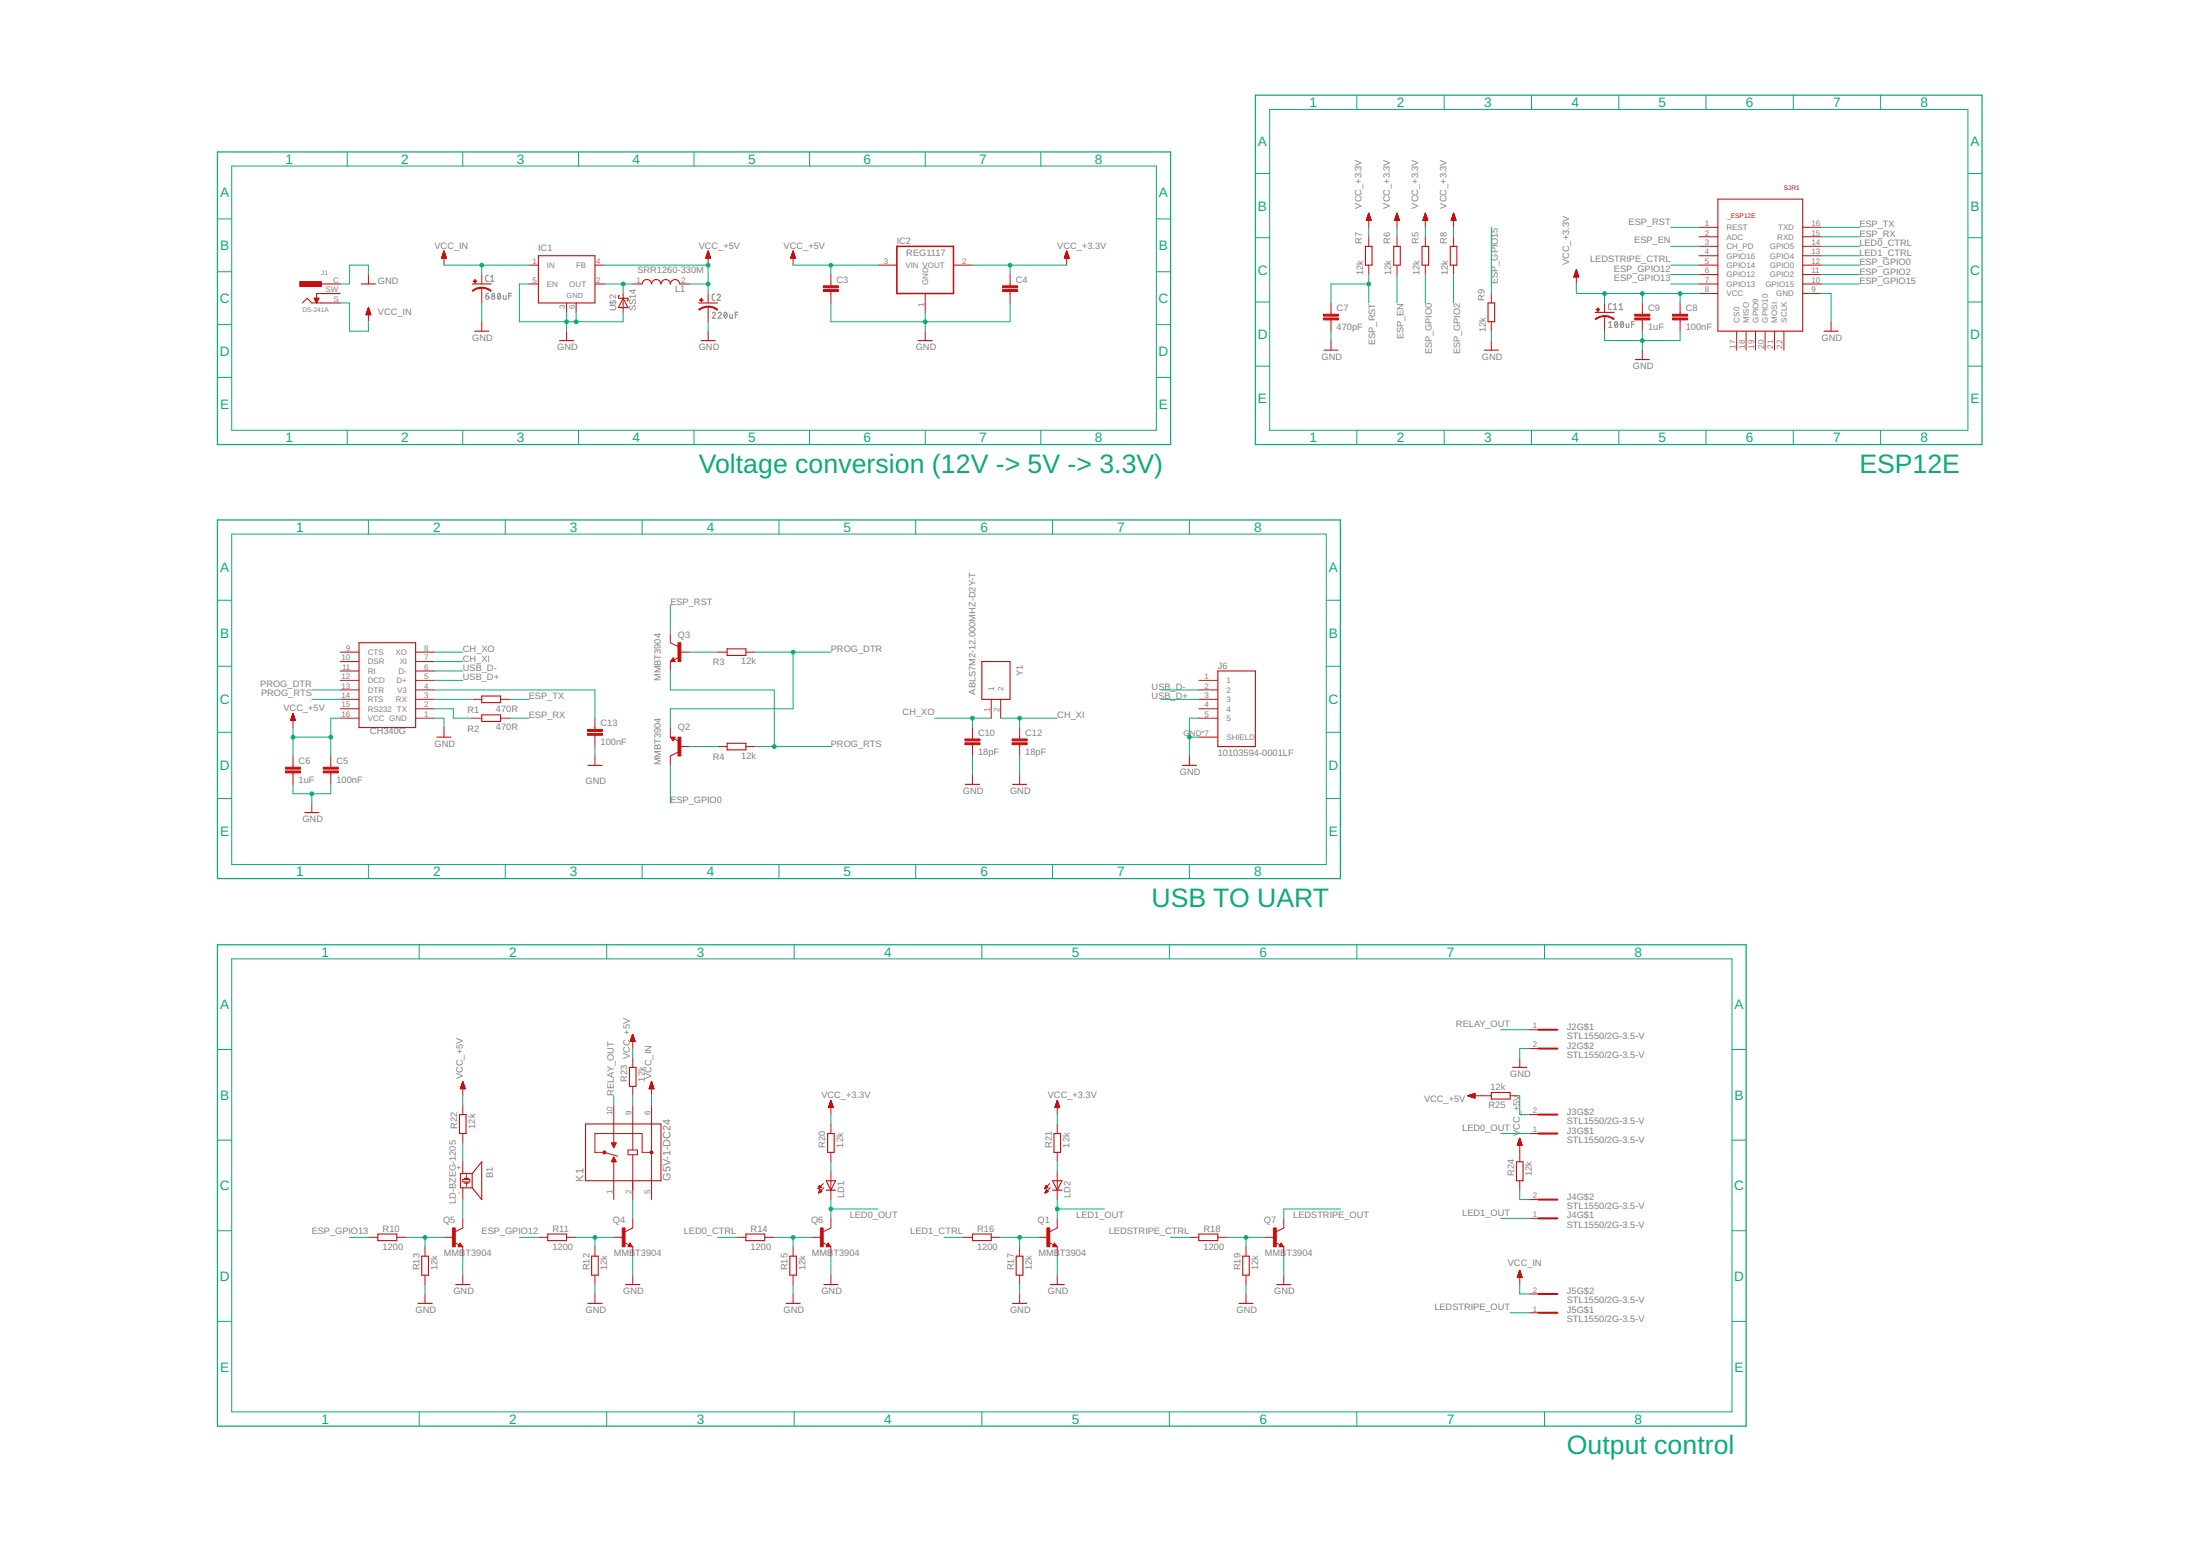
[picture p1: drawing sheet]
<svg xmlns="http://www.w3.org/2000/svg" width="297mm" height="210mm" viewBox="0 0 297 210" stroke-linecap="round" stroke-linejoin="round" font-family="sans-serif">
<g fill="none" stroke="#808080" stroke-width=".14">
<path d="M65.6 39.9h.2a.23 .23 0 0 1 .2 .3 .23 .23 0 0 1-.2 .2 .23 .23 0 0 1-.2-.2zM66 39.6a.36 .36 0 0 0-.4 .3M66 37.2h-.3l-.1 .2v.5l.4 .1M66.2 38h.5M66.2 37.4l.3-.2v.8M67.3 39.6h.1a.48 .48 0 0 1 0 .8l-.2-.2v-.4zM67.6 39.8l-.4 .4M68 39.9v.4l.1 .1h.2v-.5M68.7 39.9h.4M69.1 39.6h-.4v.8M96.5 39.7h-.3v.2v.5l.3 .1M96.8 39.9a.22 .22 0 0 1 .3-.2 .22 .22 0 0 1 .1 .4l-.4 .4h.5"/>
<path d="M96.2 42.3a.22 .22 0 0 1 .3-.2 .22 .22 0 0 1 0 .4l-.3 .4h.4M96.9 42.3a.22 .22 0 0 1 .4-.2 .22 .22 0 0 1 0 .4l-.4 .4h.5M97.9 42.2a.38 .38 0 0 1 .3 .3 .38 .38 0 0 1-.3 .4l-.2-.4zM98.1 42.3l-.3 .5M98.5 42.4v.4l.2 .1h.2v-.5M99.3 42.5h.3M99.6 42.1h-.3v.8M217.2 43.6l.2-.2v.8M217.2 44.2h.5M217.6 41h-.3l-.1 .2v.5l.4 .1M217.8 41.8h.5M217.8 41.2l.3-.2v.8"/>
<path d="M218.1 43.4h.1a.46 .46 0 0 1 0 .8h-.1l-.1-.4zM218.4 43.6l-.4 .4M218.6 41.8h.5M218.6 41.2l.3-.2v.8M218.9 43.4h.1a.46 .46 0 0 1 0 .8h-.1l-.1-.4zM219.2 43.6l-.4 .4M219.6 43.7v.5h.3v-.5M220.3 43.8h.4M220.7 43.4h-.4v.8"/>
<circle cx="66.6" cy="39.8" r=".18"/>
<circle cx="66.6" cy="40.2" r=".22"/>
</g>
<g fill="none" stroke="#c90d0c" stroke-width=".15">
<path d="M43.4 38.3h2.5M43.4 39.6h2.5M48.8 38.3h1.9M59.9 33.9l.4 .9h-.7zM63.8 38.3h2.5M72.7 34.5h7.6v6.4h-7.6zM83.6 39.9h-.1v.4h1.3v.3h-.1M86.7 38.3a.64 .64 0 0 1 .6-.6 .64 .64 0 0 1 .7 .6 .64 .64 0 0 1 .6-.6 .64 .64 0 0 1 .6 .6 .64 .64 0 0 1 .7-.6 .64 .64 0 0 1 .6 .6 .65 .65 0 0 1 .7-.6 .65 .65 0 0 1 .6 .6M95.6 33.9l.3 .9h-.6zM107.1 33.9l.3 .9h-.6zM144 33.9l.4 .9h-.7zM184.4 33.3h.9v2.5h-.9z"/>
<path d="M184.8 28.8l.3 .9h-.6zM188.2 33.3h.9v2.5h-.9zM188.6 28.8l.3 .9h-.6zM192 33.3h.9v2.5h-.9zM192.4 28.8l.4 .9h-.7zM195.8 33.3h.9v2.5h-.9zM196.3 28.8l.3 .9h-.7zM212.8 36.4l.3 1h-.6zM231.9 26.9h11.5v17.8h-11.5zM43.4 40.9h2.5M49.7 41.5l.4 1h-.7zM64.1 44.7h1.9"/>
<path d="M75.5 46h1.9M84.1 40.3l.7 1.2h-1.3zM94.3 40.9h2.6M94.7 46h1.9M124 46h1.9M178.8 47.3h1.9M200.4 47.3h1.9M200.9 40.9h.9v2.5h-.9zM215.4 42.2h2.5M220.8 48.5h1.9M246.3 44.7h1.9M39.6 96.3l.3 1h-.7z"/>
<path d="M48.5 86.8h7.6v11.4h-7.6zM59 99.5h1.9M65 94h2.6v.8h-2.6zM65 96.5h2.6v.9h-2.6zM90.9 89l-.1 .2h.2l-.1-.3-.3 .3h.4M91 99.6h-.4l.3 .3 .1-.3h-.2l.1 .2M98.2 87.6h2.5v.9h-2.5zM132.6 89.3h3.8v5.1h-3.8zM164.4 90.6h5.1v10.2h-5.1zM41.1 109.7h2M79.4 103.3h1.9M98.2 100.3h2.5v.9h-2.5z"/>
<path d="M130.3 105.9h1.9M136.7 105.9h1.9M159.6 103.3h1.9M85.4 139.6l.3 1h-.6zM62 150.5h.9v2.5h-.9zM62.5 146l.3 1h-.6zM62.7 159.1h.6M62.7 159.7h.6M63.8 158.4l1.2-1.6v5.1l-1.2-1.6M63.8 158.4h-1.6v1.9h1.6M63.8 158.4v1.9M79.1 151.7h10.1v7.7h-10.1z"/>
<path d="M82.5 154.3h.7l-.3 .6zM82.6 156.8h.6M82.6 154.4h.5M82.6 156.7h.5M82.7 154.5h.4M82.7 156.6h.4M82.7 154.6h.3M82.7 156.5h.3M82.8 154.7h.2M82.8 156.4h.2M82.8 154.8h.1M82.8 156.3h.1"/>
<path d="M82.8 154.9h.1M82.9 156.2l.3 .6h-.7zM82.9 156.2h.1M85 144.1h.9v2.5h-.9zM88 146l.3 1h-.6zM111.5 159.4h1.3l-.6 1.3zM111.7 153h.9v2.6h-.9zM112.2 148.5l.3 1h-.6zM142.1 159.4h1.3l-.7 1.3zM142.3 153h.9v2.6h-.9zM142.7 148.5l.4 1h-.7zM198.2 147.9l.9-.3v.6z"/>
<path d="M201.4 147.5h2.5v.9h-2.5zM204.2 144.1h1.9M204.7 156.8h.9v2.6h-.9zM205.2 153.6l.3 1h-.6zM51 166.6h2.6v.9h-2.6zM56.4 175.9h2M56.9 169.6h.9v2.5h-.9zM61.5 173.4h1.9M62.1 168l.1 .2h-.2l.1-.3 .3 .3h-.4M74 166.6h2.5v.9h-2.5zM79.4 175.9h1.9M79.9 169.6h.9v2.5h-.9z"/>
<path d="M84.5 173.4h1.9M85 168l.1 .2h-.2l.1-.3 .3 .3h-.4M100.7 166.6h2.6v.9h-2.6zM106.1 175.9h1.9M106.6 169.6h.9v2.5h-.9zM111.2 173.4h1.9M111.5 160.7h1.3M111.8 168l.1 .2h-.2l.1-.3 .3 .3h-.4M131.3 166.6h2.5v.9h-2.5zM136.7 175.9h1.9M137.2 169.6h.9v2.5h-.9zM141.8 173.4h1.9"/>
<path d="M142.1 160.7h1.3M142.4 168v.2h-.2l.2-.3 .2 .3h-.4M161.9 166.6h2.5v.9h-2.5zM167.3 175.9h1.9M167.8 169.6h.9v2.5h-.9zM172.4 173.4h1.9M173 168v.2h-.2l.2-.3 .2 .3h-.4M205.2 171.5l.3 .9h-.6z"/>
</g>
<g fill="none" stroke="#c90d0c" stroke-width=".14">
<path d="M40.5 38.3h2.9M40.5 38h2.9v.7h-2.9zM40.5 38.6h2.9M40.5 38.5h2.9M40.5 38.4h2.9M40.5 38.2h2.9M40.5 38.1h2.9M43.4 39.6h-.7v1.3M49.7 37.1v1.2M59.6 34.8h.6M59.7 34.7h.5M59.7 34.6h.5"/>
<path d="M59.7 34.5h.5M59.7 34.5h.4M59.8 34.4h.3M59.8 34.3h.3M59.8 34.2h.2M59.9 34.1h.1M59.9 34h.1M59.9 33.9h.1M59.9 34.5v1.3M59.9 33.9l.4 .9h-.7zM65 37.1v1.2M65 38.8v2.1"/>
<path d="M71.4 38.3h1.3M71.4 35.8h1.3M80.3 38.3h1.3M80.3 35.8h1.3M84.1 39.6v2.6M85.4 38.3h1.3M91.8 38.3h1.3M95.3 34.8h.6M95.3 34.7h.6M95.4 34.7h.5M95.4 34.6h.5M95.4 34.6h.4"/>
<path d="M95.4 34.5h.4M95.4 34.4h.4M95.5 34.4h.3M95.5 34.3h.3M95.5 34.3h.2M95.5 34.2h.2M95.5 34.1h.2M95.6 34h.1M95.6 34.5v1.3M95.6 39.6v1.3M95.6 33.9l.3 .9h-.6zM95.6 33.9h.1"/>
<path d="M106.8 34.8h.6M106.8 34.7h.6M106.8 34.7h.5M106.8 34.6h.5M106.9 34.5h.4M106.9 34.4h.4M106.9 34.4h.3M106.9 34.3h.3M107 34.3h.2M107 34.2h.2M107 34.1h.2M107 34.1h.1"/>
<path d="M107 34h.1M107.1 34h.1M107.1 33.9h.1M107.1 33.9l.3 .9h-.6zM107.1 34.5v1.3M112.2 37.1v1.5M112.2 39.3v1.6M118.6 35.8h2.5M124.9 39.6v2.6M128.7 35.8h2.6M136.4 37.1v1.5M136.4 39.3v1.6"/>
<path d="M143.7 34.8h.6M143.7 34.7h.6M143.8 34.7h.5M143.8 34.6h.5M143.8 34.5h.5M143.8 34.5h.4M143.8 34.4h.4M143.9 34.4h.3M143.9 34.3h.3M143.9 34.2h.2M144 34.1h.1M144 34h.1"/>
<path d="M144 33.9l.4 .9h-.7zM144 33.9h.1M144 34.5v1.3M184.5 29.7h.6M184.5 29.6h.6M184.6 29.5h.4M184.6 29.4h.4M184.6 29.3h.4M184.7 29.2h.2M184.7 29.1h.2M184.7 29h.2M184.7 29h.1"/>
<path d="M184.8 28.9h.1M184.8 28.8h.1M184.8 29.4v1.3M184.8 32v1.3M184.8 35.8v1.3M184.8 28.8l.3 .9h-.6zM188.3 29.7h.6M188.3 29.6h.6M188.4 29.6h.5M188.4 29.5h.5M188.4 29.5h.4M188.4 29.4h.4"/>
<path d="M188.4 29.3h.4M188.5 29.3h.3M188.5 29.2h.3M188.5 29.2h.2M188.5 29.1h.2M188.5 29h.2M188.6 29h.1M188.6 28.9h.1M188.6 29.4v1.3M188.6 32v1.3M188.6 35.8v1.3M188.6 28.8l.3 .9h-.6z"/>
<path d="M188.6 28.8h.1M192.1 29.7h.6M192.2 29.7h.5M192.2 29.6h.5M192.2 29.5h.5M192.2 29.4h.5M192.2 29.4h.4M192.3 29.4h.3M192.3 29.3h.3M192.3 29.2h.3M192.3 29.1h.3M192.3 29.1h.2"/>
<path d="M192.4 29h.1M192.4 28.9h.1M192.4 28.8h.1M192.4 29.4v1.3M192.4 32v1.3M192.4 35.8v1.3M192.4 28.8l.4 .9h-.7zM196 29.7h.6M196 29.6h.5M196 29.5h.5M196 29.4h.5M196.1 29.4h.4"/>
<path d="M196.1 29.4h.3M196.1 29.3h.3M196.1 29.2h.3M196.2 29.1h.2M196.2 29h.1M196.2 28.9h.1M196.3 28.8l.3 .9h-.7zM196.3 28.8h.1M196.3 29.4v1.3M196.3 32v1.3M196.3 35.8v1.3M201.4 39.6v1.3"/>
<path d="M212.5 37.3h.6M212.6 37.3h.5M212.6 37.2h.5M212.6 37.1h.5M212.6 37.1h.4M212.6 37h.4M212.7 37h.3M212.7 36.9h.3M212.7 36.8h.3M212.7 36.8h.2M212.7 36.7h.2M212.8 36.6h.1"/>
<path d="M212.8 36.5h.1M212.8 36.4h.1M212.8 37.1v1.2M212.8 36.4l.3 1h-.6zM229.4 38.3h2.5M229.4 34.5h2.5M229.4 35.8h2.5M229.4 39.6h2.5M229.4 37.1h2.5M229.4 33.3h2.5M229.4 32h2.5M229.4 30.7h2.5"/>
<path d="M243.4 38.3h2.6M243.4 34.5h2.6M243.4 35.8h2.6M243.4 39.6h2.6M243.4 37.1h2.6M243.4 33.3h2.6M243.4 32h2.6M243.4 30.7h2.6M40.8 40.9l.7-.6 .6 .6h1.3M42.4 40.3h.7l-.4 .6zM42.4 40.3h.6M42.5 40.3h.5"/>
<path d="M42.5 40.4h.5M42.5 40.5h.4M42.6 40.5h.3M42.6 40.6h.3M42.6 40.7h.3M42.7 40.7h.1M42.7 40.8h.1M42.7 40.9h.1M49.4 42.4h.7M49.5 42.4h.5M49.5 42.3h.5M49.5 42.2h.5"/>
<path d="M49.6 42.1h.4M49.6 42.1h.3M49.6 42h.3M49.6 41.9h.3M49.7 41.8h.1M49.7 41.7h.1M49.7 41.6h.1M49.7 42.2v1.2M49.7 41.5l.4 1h-.7zM65 43.4v1.3M76.5 40.9v1.3M76.5 44.7v1.3"/>
<path d="M77.8 40.9v1.3M95.6 41.4v2M95.6 44.7v1.3M124.9 44.7v1.3M179.7 40.9v1.5M179.7 43.2v1.5M179.7 46v1.3M201.4 43.4v1.3M201.4 46v1.3M216.6 40.9v1.3M216.6 42.7v2M221.7 40.9v1.5"/>
<path d="M221.7 43.2v1.5M221.7 47.3v1.2M226.8 40.9v1.5M226.8 43.2v1.5M234.5 44.7v2.6M235.8 44.7v2.6M237 44.7v2.6M238.3 44.7v2.6M239.6 44.7v2.6M240.9 44.7v2.6M247.2 43.4v1.3M39.3 97.2h.6"/>
<path d="M39.3 97.2h.5M39.3 97.1h.5M39.3 97h.5M39.3 96.9h.5M39.4 96.9h.4M39.4 96.8h.3M39.4 96.7h.3M39.4 96.6h.3M39.5 96.6h.2M39.5 96.6h.1M39.5 96.5h.1M39.5 96.4h.1"/>
<path d="M39.6 96.9v1.3M39.6 96.3l.3 1-.7-.1zM45.9 96.9h2.6M45.9 95.7h2.6M45.9 94.4h2.6M45.9 93.1h2.6M45.9 91.8h2.6M45.9 90.6h2.6M45.9 89.3h2.6M45.9 88h2.6M56.1 96.9h2.6M56.1 95.7h2.6"/>
<path d="M56.1 94.4h2.6M56.1 93.1h2.6M56.1 91.8h2.6M56.1 90.6h2.6M56.1 89.3h2.6M56.1 88h2.6M59.9 98.2v1.3M63.8 96.9h1.2M63.8 94.4h1.2M67.6 96.9h1.3M67.6 94.4h1.3M80.3 96.9v1.6"/>
<path d="M80.3 99.3v1.5M90.5 99.5h.7l-.3 .5zM90.5 85.5v1.3l1 .5M90.5 89.3v1.3M90.5 98.2v1.3M90.9 88.8l.3 .5h-.7zM91 99.7l.6 .4M91.6 88.8l-.6 .2M91.8 88h1.3M96.9 88h1.3M100.7 88h1.3M131.3 98.2v1.6"/>
<path d="M133.8 94.4v2.5M135.1 94.4v2.5M137.7 98.2v1.6M161.9 96.9h2.5M161.9 95.7h2.5M161.9 94.4h2.5M161.9 93.1h2.5M161.9 91.8h2.5M161.9 99.5h2.5M39.6 102v1.6M39.6 104.3v1.6M42.1 108.4v1.3"/>
<path d="M44.7 102v1.6M44.7 104.3v1.6M80.3 102v1.3M91.5 101.5l-1 .5v1.3M91.8 100.8h1.3M96.9 100.8h1.3M100.7 100.8h1.3M131.3 100.5v1.5M131.3 104.6v1.3M137.7 100.5v1.5M137.7 104.6v1.3M160.6 102v1.3"/>
<path d="M85.3 140h.2M85.3 139.9h.2M85.3 139.8h.2M85.4 139.8h.1M85.4 139.7h.1M85.4 139.6l.3 1h-.6zM206.5 139h1.2M62.2 146.9h.6M62.2 146.8h.6M62.2 146.7h.5M62.3 146.7h.4M62.3 146.6h.4"/>
<path d="M62.3 146.5h.4M62.3 146.5h.3M62.4 146.4h.2M62.4 146.3h.2M62.4 146.2h.2M62.4 146.2h.1M62.4 146.1h.1M62.5 146.1h.1M62.5 146l.3 1h-.6zM62.5 146h.1M62.5 146.6v1.3M62.5 149.2v1.3"/>
<path d="M62.5 153v1.3M62.5 156.8v1.6M62.5 159.2h.9v.3h-.9zM63 158.6v.5M63 159.7v.5M82.9 149.2v5.1M82.9 156.8v5.1M84.8 155.2h1.3v.7h-1.3zM85.1 140.5h.6M85.2 140.5h.5M85.2 140.4h.5M85.2 140.3h.5"/>
<path d="M85.2 140.3h.4M85.2 140.2h.4M85.3 140.1h.3M85.3 140h.3M85.4 140.3v1.2M85.4 142.8v1.3M85.4 146.6v1.3M85.4 149.2v6M85.4 155.9v6M87.7 146.9h.6M87.7 146.9h.5M87.7 146.8h.5"/>
<path d="M87.7 146.7h.5M87.8 146.7h.4M87.8 146.6h.4M87.8 146.5h.3M87.8 146.4h.3M87.8 146.3h.3M87.9 146.3h.2M87.9 146.2h.2M87.9 146.2h.1M87.9 146.1h.1M87.9 146h.1M88 146.6v1.3"/>
<path d="M88 149.2v12.7M88 155.6h-1.3v-2.6h-6.4v2.6h1.3l1.8 .5M88 146l.3 1h-.6zM111.2 159.8l-.8 .7M111.9 149.5h.6M111.9 149.4h.6M111.9 149.4h.5M111.9 149.3h.5M112 149.2h.4M112 149.1h.4M112 149h.3M112 148.9h.3"/>
<path d="M112.1 148.9h.2M112.1 148.8h.2M112.1 148.8h.1M112.1 148.7h.1M112.1 148.6h.1M112.2 148.6h.1M112.2 149.2v1.3M112.2 151.7v1.3M112.2 155.6v1.2M112.2 158.1v3.8M112.2 148.5l.3 1h-.6zM141.7 159.8l-.7 .7"/>
<path d="M142.5 149.5h.6M142.5 149.4h.5M142.5 149.3h.5M142.5 149.2h.5M142.6 149.1h.3M142.6 149h.3M142.6 148.9h.3M142.7 148.8h.1M142.7 148.7h.1M142.7 148.6h.1M142.7 148.5l.4 1h-.7zM142.7 149.2v1.3"/>
<path d="M142.7 151.7v1.3M142.7 155.6v1.2M142.7 158.1v3.8M198.2 147.9l.9-.3v.6zM198.2 147.9h3.2M198.3 147.9h.8M198.3 148h.8M198.4 147.8h.7M198.5 148h.6M198.5 147.8h.6M198.6 148.1h.5M198.7 147.7h.4"/>
<path d="M198.7 148.1h.4M198.8 147.7h.3M198.9 148.1h.2M198.9 147.7h.2M199 148.2h.1M199.1 147.6h.1M203.9 147.9h1.3M204.9 154.5h.6M204.9 154.5h.5M204.9 154.4h.5M204.9 154.3h.5M205 154.3h.4"/>
<path d="M205 154.2h.4M205 154.1h.3M205.1 154h.2M205.1 153.9h.2M205.1 153.8h.1M205.1 153.7h.1M205.2 153.7h.1M205.2 142.8v1.3M205.2 154.3v2.5M205.2 159.4v1.3M205.2 153.6l.3 1h-.6zM206.5 153h1.2"/>
<path d="M206.5 141.5h1.2M206.5 150.5h1.2M49.7 167h1.3M53.6 167h1.2M57.4 168.3v1.3M57.4 172.1v1.3M57.4 174.7v1.2M59.9 167h1.3M61.4 167.7l.6 .3M62.1 167.8l.4 .5h-.7zM62.5 160.3v1.6M62.5 164.5v1.3l-1 .5"/>
<path d="M62.5 168.3v1.3M62.5 172.1v1.3M72.7 167h1.3M76.5 167h1.3M80.3 168.3v1.3M80.3 172.1v1.3M80.3 174.7v1.2M82.9 167h1.2M84.3 167.7l.6 .3M85 167.8l.4 .5h-.6zM85.4 164.5v1.3l-1 .5M85.4 168.3v1.3"/>
<path d="M85.4 172.1v1.3M99.4 167h1.3M103.3 167h1.2M107.1 168.3v1.3M107.1 172.1v1.3M107.1 174.7v1.2M109.6 167h1.3M110.5 160.4h.1M110.5 160.3h.2M110.5 160.3h.3M110.5 161h.1M110.6 160.3h.3"/>
<path d="M110.6 160.2h.2M110.6 161h.1M110.6 160.9h.2M110.6 160.1h.1M110.6 160.9h.3M110.6 160.8h.4M110.6 160.8h.3M110.6 160l-.2 .5M110.6 160l.3 .3M110.6 160h.1M110.6 160.7h.3M110.7 160.7h.1"/>
<path d="M110.7 160.6l-.2 .4M110.7 160.6l.3 .2M110.7 160.6h.1M110.9 160.3l-.5 .2M111 160.8l-.5 .2M111.1 167.7l.6 .3M111.2 160.3l-.7 .7M111.8 167.8l.4 .5h-.7zM112.2 164.5v1.3l-1 .5M112.2 168.3v1.3M112.2 172.1v1.3M130 167h1.3"/>
<path d="M133.8 167h1.3M137.7 168.3v1.3M137.7 172.1v1.3M137.7 174.7v1.2M140.2 167h1.3M141.1 160.4h.1M141.1 160.3h.2M141.1 160.3h.3M141.1 161h.1M141.1 160.3h.4M141.1 160.2h.3M141.1 160.9h.3"/>
<path d="M141.2 160.2h.2M141.2 160.9h.3M141.2 160.1h.1M141.2 160.8h.3M141.2 160h.1M141.2 160.7h.3M141.2 160l-.2 .5M141.2 160l.3 .3M141.2 160.7h.2M141.3 160.7h.1M141.3 160.6h.1M141.3 160.6l-.2 .4"/>
<path d="M141.3 160.6l.2 .2M141.5 160.3l-.5 .2M141.5 160.8l-.4 .2M141.6 167.7l.7 .3M141.8 160.3l-.7 .7M142.4 167.8l.3 .5h-.6zM142.7 164.5v1.3l-1 .5M142.7 168.3v1.3M142.7 172.1v1.3M160.6 167h1.3M164.4 167h1.3M168.2 168.3v1.3"/>
<path d="M168.2 172.1v1.3M168.2 174.7v1.2M170.8 167h1.3M172.2 167.7l.6 .3M173 167.8l.3 .5h-.6zM173.3 164.5v1.3l-1 .5M173.3 168.3v1.3M173.3 172.1v1.3M204.9 172.4h.6M204.9 172.3h.6M204.9 172.3h.5M204.9 172.2h.5"/>
<path d="M205 172.2h.4M205 172.1h.4M205 172h.4M205 172h.3M205 171.9h.3M205.1 171.8h.2M205.1 171.7h.2M205.1 171.7h.1M205.1 171.6h.1M205.2 171.5h.1M205.2 172.1v1.3M205.2 171.5l.3 .9h-.6z"/>
<path d="M206.5 164.5h1.2M206.5 177.2h1.2M206.5 161.9h1.2M206.5 174.7h1.2"/>
</g>
<g fill="#c90d0c" stroke="#c90d0c" stroke-width=".14">
<path d="M65 38.8l.9 .1 .4 .3v.1a1.91 1.91 0 0 0-1.3-.4z" fill-rule="evenodd"/>
<path d="M63.8 39.2l.7-.4h.5v.1a1.91 1.91 0 0 0-1.2 .4z" fill-rule="evenodd"/>
<path d="M95.6 41.3l.9 .2 .4 .3-.1 .1a1.91 1.91 0 0 0-1.2-.5z" fill-rule="evenodd"/>
<path d="M94.3 41.8l.8-.4 .5-.1v.2a1.94 1.94 0 0 0-1.2 .4z" fill-rule="evenodd"/>
<path d="M216.6 42.6l.9 .2 .4 .2v.1a2.06 2.06 0 0 0-1.3-.4z" fill-rule="evenodd"/>
<path d="M215.4 43l.7-.3 .5-.1v.1a1.94 1.94 0 0 0-1.1 .4z" fill-rule="evenodd"/>
<path d="M81.4 155.4h.3v.3h-.3z" fill-rule="evenodd"/>
<path d="M87.8 155.4h.3v.3h-.3z" fill-rule="evenodd"/>
</g>
<g fill="#c90d0c" stroke="#c90d0c" stroke-width=".14">
<path d="M63.9 37.9h.5v.1h-.5z"/>
<path d="M64.1 37.7h.1v.5h-.1z"/>
<path d="M94.5 40.5h.4v.1h-.4z"/>
<path d="M94.7 40.3v.4z"/>
<path d="M111.2 39.1h2v.2h-2z"/>
<path d="M111.2 38.6h2v.2h-2z"/>
<path d="M135.4 39.1h2v.2h-2z"/>
<path d="M135.4 38.6h2v.2h-2z"/>
<path d="M43.6 104.1h2.1v.2h-2.1z"/>
<path d="M43.6 103.6h2.1v.2h-2.1z"/>
<path d="M38.5 104.1h2.1v.2h-2.1z"/>
<path d="M38.5 103.6h2.1v.2h-2.1z"/>
<path d="M91.5 99.5h.4v2.5h-.4z"/>
<path d="M91.5 86.8h.4v2.5h-.4z"/>
<path d="M178.7 42.9h2v.3h-2z"/>
<path d="M178.7 42.4h2v.3h-2z"/>
<path d="M225.8 42.9h2.1v.3h-2.1z"/>
<path d="M225.8 42.4h2.1v.3h-2.1z"/>
<path d="M220.7 42.9h2.1v.3h-2.1z"/>
<path d="M220.7 42.4h2.1v.3h-2.1z"/>
<path d="M215.5 41.8h.5h-.5z"/>
<path d="M215.7 41.6h.1v.4h-.1z"/>
<path d="M130.3 100.3h2v.2h-2z"/>
<path d="M130.3 99.8h2v.2h-2z"/>
<path d="M136.7 100.3h2v.2h-2z"/>
<path d="M136.7 99.8h2v.2h-2z"/>
<path d="M84 165.8h.4v2.5h-.4z"/>
<path d="M61.1 165.8h.4v2.5h-.4z"/>
<path d="M110.8 165.8h.3v2.5h-.3z"/>
<path d="M141.4 165.8h.3v2.5h-.3z"/>
<path d="M171.9 165.8h.4v2.5h-.4z"/>
<path d="M79.3 98.5h2v.2h-2z"/>
<path d="M79.3 99h2v.3h-2z"/>
</g>
<path d="M121.1 33.3h7.6v6.3h-7.6z" fill="none" stroke="#c90d0c" stroke-width=".21"/>
<path d="M207.7 139h2.6M207.7 153h2.6M207.7 141.5h2.6M207.7 150.5h2.6M207.7 164.5h2.6M207.7 177.2h2.6M207.7 161.9h2.6M207.7 174.7h2.6" fill="none" stroke="#c90d0c" stroke-width=".28"/>
<path d="M169.5 12.8h98.1v47.2h-98.1zM29.4 20.5h128.7v39.5h-128.7zM29.4 70.2h151.6v48.4h-151.6zM29.4 127.5h206.4v65h-206.4z" fill="none" stroke="#0dab76" stroke-width=".17"/>
<g fill="none" stroke="#0dab76" stroke-width=".14">
<path d="M171.4 14.8h94.3v43.3h-94.3zM183.2 12.8v2M195 12.8v2M206.8 12.8v2M218.6 12.8v2M230.3 12.8v2M242.1 12.8v2M253.9 12.8v2M29.4 29.5h1.9M29.4 36.7h1.9M31.3 22.4h124.8v35.7h-124.8zM46.9 20.5v1.9"/>
<path d="M49.7 37.1v-1.3h-2.5v2.5h-1.3M59.9 35.8h11.5M62.5 20.5v1.9M65 35.8v1.3M71.4 38.3h-1.3v5.1h14v-1.2M78.1 20.5v1.9M81.6 35.8h14v3.8M81.6 38.3h3.8M84.1 38.3v1.3M93.1 38.3h2.5M93.7 20.5v1.9M107.1 35.8h11.5"/>
<path d="M109.3 20.5v1.9M112.2 35.8v1.3M124.9 20.5v1.9M131.3 35.8h12.7M136.4 35.8v1.3M140.5 20.5v1.9M156.1 29.5h2M156.1 36.7h2M169.5 23.4h1.9M169.5 32.1h1.9M184.8 38.3h-5.1v2.6M184.8 30.7v1.3"/>
<path d="M184.8 37.1v3.8M188.6 30.7v1.3M188.6 37.1v3.8M192.4 30.7v1.3M192.4 37.1v3.8M196.3 30.7v1.3M196.3 37.1v3.8M201.4 30.7v8.9M212.8 38.3v1.3h16.6M216.6 39.6v1.3M221.7 39.6v1.3M225.6 38.3h3.8"/>
<path d="M225.6 35.8h3.8M225.6 33.3h3.8M225.6 30.7h3.8M225.6 37.1h3.8M226.8 39.6v1.3M246 38.3h5.1M246 39.6h1.2v3.8M246 35.8h5.1M246 33.3h5.1M246 30.7h5.1M246 37.1h5.1M246 34.5h5.1"/>
<path d="M246 32h5.1M265.7 23.4h1.9M265.7 32.1h1.9M29.4 43.8h1.9M29.4 50.9h1.9M45.9 40.9h1.3v3.8h2.5v-1.3M46.9 58.1v1.9M62.5 58.1v1.9M65 40.9v2.5M76.5 42.2v2.5M77.8 42.2v1.2M78.1 58.1v1.9"/>
<path d="M93.7 58.1v1.9M95.6 43.4v1.3M109.3 58.1v1.9M112.2 40.9v2.5h24.2v-2.5M124.9 42.2v2.5M124.9 58.1v1.9M140.5 58.1v1.9M156.1 43.8h2M156.1 50.9h2M169.5 40.8h1.9M169.5 49.4h1.9M179.7 44.7v1.3"/>
<path d="M183.2 58.1v1.9M195 58.1v1.9M201.4 44.7v1.3M206.8 58.1v1.9M216.6 44.7v1.3h10.2v-1.3M218.6 58.1v1.9M221.7 44.7v2.6M230.3 58.1v1.9M242.1 58.1v1.9M253.9 58.1v1.9M265.7 40.8h1.9M265.7 49.4h1.9"/>
<path d="M31.3 72.1h147.8v44.6h-147.8zM49.7 70.2v1.9M68.2 70.2v1.9M86.7 70.2v1.9M105.2 70.2v1.9M123.6 70.2v1.9M142.1 70.2v1.9M160.6 70.2v1.9M29.4 81h1.9M29.4 89.9h1.9M29.4 98.8h1.9M39.6 98.2v3.8"/>
<path d="M39.6 99.5h5.1M42.1 94.4h3.8M42.1 93.1h3.8M45.9 96.9h-1.2v5.1M58.7 96.9h1.2v1.3M58.7 95.7h2.5v1.2h2.6M58.7 93.1h21.6v3.8M58.7 94.4h5.1M58.7 91.8h3.8M58.7 90.6h3.8M58.7 89.3h3.8M58.7 88h3.8"/>
<path d="M68.9 96.9h2.5M68.9 94.4h2.5M90.5 90.6v2.5h14v7.7M90.5 81.7v3.8M93.1 88h3.8M102 88h10.2M107.1 88v7.7h-16.6v2.5M126.2 96.9h7.6M131.3 96.9v1.3M135.1 96.9h7.6M137.7 96.9v1.3M156.8 94.4h5.1"/>
<path d="M156.8 93.1h5.1M160.6 99.5h1.3M161.9 96.9h-1.3v5.1M179.1 81h1.9M179.1 89.9h1.9M179.1 98.8h1.9M29.4 107.8h1.9M39.6 105.9v1.2h5.1v-1.2M42.1 107.1v1.3M49.7 116.7v1.9M68.2 116.7v1.9M80.3 100.8v1.2"/>
<path d="M86.7 116.7v1.9M90.5 103.3v5.1M93.1 100.8h3.8M102 100.8h10.2M105.2 116.7v1.9M123.6 116.7v1.9M131.3 102v2.6M137.7 102v2.6M142.1 116.7v1.9M160.6 116.7v1.9M179.1 107.8h1.9M31.3 129.4h202.5v61.2h-202.5z"/>
<path d="M56.6 127.5v1.9M81.9 127.5v1.9M107.2 127.5v1.9M132.6 127.5v1.9M157.9 127.5v1.9M183.2 127.5v1.9M202.6 139h3.9M208.5 127.5v1.9M29.4 141.7h1.9M29.4 153.9h1.9M62.5 147.9v1.3M62.5 154.3v2.5"/>
<path d="M82.9 147.9v1.3M85.4 141.5v1.3M85.4 147.9v1.3M88 147.9v1.3M112.2 150.5v1.2M112.2 156.8v1.3M142.7 150.5v1.2M142.7 156.8v1.3M202.6 153h3.9M205.2 147.9v2.6h1.3M206.5 141.5h-1.3v1.3M233.8 141.7h2"/>
<path d="M233.8 153.9h2M29.4 166.1h1.9M29.4 178.4h1.9M47.2 167h2.5M54.8 167h5.1M57.4 167v1.3M57.4 173.4v1.3M62.5 161.9v2.6M62.5 169.6v2.5M70.1 167h2.6M77.8 167h5.1M80.3 167v1.3"/>
<path d="M80.3 173.4v1.3M85.4 161.9v2.6M85.4 169.6v2.5M96.9 167h2.5M104.5 167h5.1M107.1 167v1.3M107.1 173.4v1.3M112.2 161.9v2.6M112.2 169.6v2.5M112.2 163.2h6.4M127.5 167h2.5M135.1 167h5.1"/>
<path d="M137.7 167v1.3M137.7 173.4v1.3M142.7 161.9v2.6M142.7 169.6v2.5M142.7 163.2h6.4M158.1 167h2.5M165.7 167h5.1M168.2 167v1.3M168.2 173.4v1.3M173.3 169.6v2.5M181 163.2h-7.7v1.3M202.6 164.5h3.9"/>
<path d="M203.9 177.2h2.6M205.2 160.7v1.2h1.3M205.2 173.4v1.3h1.3M233.8 166.1h2M233.8 178.4h2M56.6 190.6v1.9M81.9 190.6v1.9M107.2 190.6v1.9M132.6 190.6v1.9M157.9 190.6v1.9M183.2 190.6v1.9M208.5 190.6v1.9"/>
</g>
<g fill="#0dab76" stroke="#0dab76" stroke-width=".14">
<circle cx="124.9" cy="43.4" r=".25"/>
<circle cx="77.8" cy="43.4" r=".25"/>
<circle cx="76.5" cy="43.4" r=".25"/>
<circle cx="42.1" cy="107.1" r=".25"/>
<circle cx="221.7" cy="46" r=".25"/>
<circle cx="160.6" cy="99.5" r=".25"/>
<circle cx="95.6" cy="38.3" r=".25"/>
<circle cx="95.6" cy="35.8" r=".25"/>
<circle cx="112.2" cy="35.8" r=".25"/>
<circle cx="39.6" cy="99.5" r=".25"/>
<circle cx="44.7" cy="99.5" r=".25"/>
<circle cx="65" cy="35.8" r=".25"/>
<circle cx="84.1" cy="38.3" r=".25"/>
<circle cx="136.4" cy="35.8" r=".25"/>
<circle cx="221.7" cy="39.6" r=".25"/>
<circle cx="226.8" cy="39.6" r=".25"/>
<circle cx="216.6" cy="39.6" r=".25"/>
<circle cx="137.7" cy="96.9" r=".25"/>
<circle cx="131.3" cy="96.9" r=".25"/>
<circle cx="107.1" cy="88" r=".25"/>
<circle cx="104.5" cy="100.8" r=".25"/>
<circle cx="184.8" cy="38.3" r=".25"/>
<circle cx="80.3" cy="167" r=".25"/>
<circle cx="57.4" cy="167" r=".25"/>
<circle cx="107.1" cy="167" r=".25"/>
<circle cx="112.2" cy="163.2" r=".25"/>
<circle cx="137.7" cy="167" r=".25"/>
<circle cx="142.7" cy="163.2" r=".25"/>
<circle cx="168.2" cy="167" r=".25"/>
</g>
<g font-size="3.6" fill="#0dab76">
<text x="94.3" y="63.8">Voltage conversion (12V -&gt; 5V -&gt; 3.3V)</text>
<text x="251" y="63.8">ESP12E</text>
<text x="155.5" y="122.4">USB TO UART</text>
<text x="211.6" y="196.3">Output control</text>
</g>
<g font-size="1.8" fill="#0dab76">
<text x="176.8" y="14.5">1</text>
<text x="188.6" y="14.5">2</text>
<text x="200.4" y="14.5">3</text>
<text x="212.2" y="14.5">4</text>
<text x="223.9" y="14.5">5</text>
<text x="235.7" y="14.5">6</text>
<text x="247.5" y="14.5">7</text>
<text x="259.3" y="14.5">8</text>
<text x="38.6" y="22.1">1</text>
<text x="54.2" y="22.1">2</text>
<text x="69.8" y="22.1">3</text>
<text x="85.4" y="22.1">4</text>
<text x="101" y="22.1">5</text>
<text x="116.6" y="22.1">6</text>
<text x="132.2" y="22.1">7</text>
<text x="147.8" y="22.1">8</text>
<text x="169.9" y="19.8">A</text>
<text x="266" y="19.8">A</text>
<text x="29.7" y="26.6">A</text>
<text x="156.5" y="26.6">A</text>
<text x="169.9" y="28.4">B</text>
<text x="266" y="28.4">B</text>
<text x="29.7" y="33.8">B</text>
<text x="156.5" y="33.8">B</text>
<text x="29.7" y="40.9">C</text>
<text x="156.4" y="40.9">C</text>
<text x="169.8" y="37.1">C</text>
<text x="266" y="37.1">C</text>
<text x="169.8" y="45.7">D</text>
<text x="266" y="45.7">D</text>
<text x="29.7" y="48">D</text>
<text x="156.4" y="48">D</text>
<text x="29.7" y="55.2">E</text>
<text x="38.6" y="59.7">1</text>
<text x="54.2" y="59.7">2</text>
<text x="69.8" y="59.7">3</text>
<text x="85.4" y="59.7">4</text>
<text x="101" y="59.7">5</text>
<text x="116.6" y="59.7">6</text>
<text x="132.2" y="59.7">7</text>
<text x="147.8" y="59.7">8</text>
<text x="156.5" y="55.2">E</text>
<text x="169.9" y="54.4">E</text>
<text x="176.8" y="59.7">1</text>
<text x="188.6" y="59.7">2</text>
<text x="200.4" y="59.7">3</text>
<text x="212.2" y="59.7">4</text>
<text x="223.9" y="59.7">5</text>
<text x="235.7" y="59.7">6</text>
<text x="247.5" y="59.7">7</text>
<text x="259.3" y="59.7">8</text>
<text x="266" y="54.4">E</text>
<text x="40" y="71.8">1</text>
<text x="58.5" y="71.8">2</text>
<text x="77" y="71.8">3</text>
<text x="95.4" y="71.8">4</text>
<text x="113.9" y="71.8">5</text>
<text x="132.4" y="71.8">6</text>
<text x="150.8" y="71.8">7</text>
<text x="169.3" y="71.8">8</text>
<text x="29.7" y="77.2">A</text>
<text x="179.4" y="77.2">A</text>
<text x="29.7" y="86.1">B</text>
<text x="179.4" y="86.1">B</text>
<text x="29.7" y="95.1">C</text>
<text x="179.4" y="95.1">C</text>
<text x="29.7" y="104">D</text>
<text x="179.4" y="104">D</text>
<text x="29.7" y="112.9">E</text>
<text x="179.4" y="112.9">E</text>
<text x="40" y="118.3">1</text>
<text x="58.5" y="118.3">2</text>
<text x="77" y="118.3">3</text>
<text x="95.4" y="118.3">4</text>
<text x="113.9" y="118.3">5</text>
<text x="132.4" y="118.3">6</text>
<text x="150.8" y="118.3">7</text>
<text x="169.3" y="118.3">8</text>
<text x="43.4" y="129.1">1</text>
<text x="68.7" y="129.1">2</text>
<text x="94.1" y="129.1">3</text>
<text x="119.4" y="129.1">4</text>
<text x="144.7" y="129.1">5</text>
<text x="170" y="129.1">6</text>
<text x="195.4" y="129.1">7</text>
<text x="220.7" y="129.1">8</text>
<text x="29.7" y="136.2">A</text>
<text x="234.2" y="136.2">A</text>
<text x="29.7" y="148.4">B</text>
<text x="234.2" y="148.4">B</text>
<text x="29.7" y="160.7">C</text>
<text x="234.1" y="160.7">C</text>
<text x="29.7" y="172.9">D</text>
<text x="234.1" y="172.9">D</text>
<text x="29.7" y="185.1">E</text>
<text x="234.2" y="185.1">E</text>
<text x="43.4" y="192.2">1</text>
<text x="68.7" y="192.2">2</text>
<text x="94.1" y="192.2">3</text>
<text x="119.4" y="192.2">4</text>
<text x="144.7" y="192.2">5</text>
<text x="170" y="192.2">6</text>
<text x="195.4" y="192.2">7</text>
<text x="220.7" y="192.2">8</text>
</g>
<g font-size="1.5" fill="#808080">
<text x="78.8" y="159.5" transform="rotate(-90 78.8 159.5)">K1</text>
<text x="90.5" y="159.4" transform="rotate(-90 90.5 159.4)">G5V-1-DC24</text>
</g>
<g font-size="1.2" fill="#808080">
<text x="183.8" y="28.1" transform="rotate(-90 183.8 28.1)">VCC_+3.3V</text>
<text x="187.7" y="28.1" transform="rotate(-90 187.7 28.1)">VCC_+3.3V</text>
<text x="191.5" y="28.1" transform="rotate(-90 191.5 28.1)">VCC_+3.3V</text>
<text x="195.3" y="28.1" transform="rotate(-90 195.3 28.1)">VCC_+3.3V</text>
<text x="58.7" y="33.6">VCC_IN</text>
<text x="72.7" y="33.9">IC1</text>
<text x="94.3" y="33.6">VCC_+5V</text>
<text x="105.8" y="33.6">VCC_+5V</text>
<text x="121.1" y="32.9">IC2</text>
<text x="122.4" y="34.5">REG1117</text>
<text x="142.8" y="33.6">VCC_+3.3V</text>
<text x="183.9" y="32.9" transform="rotate(-90 183.9 32.9)">R7</text>
<text x="187.7" y="32.9" transform="rotate(-90 187.7 32.9)">R6</text>
<text x="191.5" y="32.9" transform="rotate(-90 191.5 32.9)">R5</text>
<text x="195.4" y="32.9" transform="rotate(-90 195.4 32.9)">R8</text>
<text x="211.9" y="35.8" transform="rotate(-90 211.9 35.8)">VCC_+3.3V</text>
<text x="214.7" y="35.4">LEDSTRIPE_CTRL</text>
<text x="219.9" y="30.3">ESP_RST</text>
<text x="220.7" y="32.9">ESP_EN</text>
<text x="251" y="33.2">LED0_CTRL</text>
<text x="251" y="30.7">ESP_TX</text>
<text x="251" y="35.8">ESP_GPIO0</text>
<text x="251" y="34.5">LED1_CTRL</text>
<text x="251" y="32">ESP_RX</text>
<text x="51" y="38.3">GND</text>
<text x="86.1" y="36.9">SRR1260-330M</text>
<text x="91.2" y="39.4">L1</text>
<text x="112.9" y="38.1">C3</text>
<text x="137.1" y="38.1">C4</text>
<text x="180.5" y="42">C7</text>
<text x="184" y="37.2" transform="rotate(-90 184 37.2)">12k</text>
<text x="187.9" y="37.2" transform="rotate(-90 187.9 37.2)">12k</text>
<text x="191.7" y="37.2" transform="rotate(-90 191.7 37.2)">12k</text>
<text x="195.5" y="37.2" transform="rotate(-90 195.5 37.2)">12k</text>
<text x="200.5" y="40.6" transform="rotate(-90 200.5 40.6)">R9</text>
<text x="202.2" y="38.4" transform="rotate(-90 202.2 38.4)">ESP_GPIO15</text>
<text x="217.9" y="38">ESP_GPIO13</text>
<text x="217.9" y="36.7">ESP_GPIO12</text>
<text x="222.5" y="42">C9</text>
<text x="227.6" y="42">C8</text>
<text x="251" y="37.1">ESP_GPIO2</text>
<text x="251" y="38.3">ESP_GPIO15</text>
<text x="51" y="42.5">VCC_IN</text>
<text x="63.8" y="46">GND</text>
<text x="75.2" y="47.3">GND</text>
<text x="83.2" y="42" transform="rotate(-90 83.2 42)">U$2</text>
<text x="85.9" y="42" transform="rotate(-90 85.9 42)">SS14</text>
<text x="94.3" y="47.3">GND</text>
<text x="123.6" y="47.3">GND</text>
<text x="180.5" y="44.5">470pF</text>
<text x="185.7" y="46.6" transform="rotate(-90 185.7 46.6)">ESP_RST</text>
<text x="189.5" y="45.8" transform="rotate(-90 189.5 45.8)">ESP_EN</text>
<text x="193.3" y="47.9" transform="rotate(-90 193.3 47.9)">ESP_GPIO0</text>
<text x="197.2" y="47.9" transform="rotate(-90 197.2 47.9)">ESP_GPIO2</text>
<text x="200.6" y="44.8" transform="rotate(-90 200.6 44.8)">12k</text>
<text x="222.5" y="44.5">1uF</text>
<text x="227.6" y="44.5">100nF</text>
<text x="246" y="46">GND</text>
<text x="178.4" y="48.5">GND</text>
<text x="200.1" y="48.5">GND</text>
<text x="220.5" y="49.8">GND</text>
<text x="90.5" y="81.7">ESP_RST</text>
<text x="62.5" y="89.3">CH_XI</text>
<text x="62.5" y="88">CH_XO</text>
<text x="91.5" y="86.1">Q3</text>
<text x="96.3" y="89.8">R3</text>
<text x="100.1" y="89.7">12k</text>
<text x="112.2" y="88">PROG_DTR</text>
<text x="35.1" y="92.7">PROG_DTR</text>
<text x="35.2" y="94">PROG_RTS</text>
<text x="38.3" y="96">VCC_+5V</text>
<text x="62.5" y="91.9">USB_D+</text>
<text x="62.5" y="90.6">USB_D-</text>
<text x="71.4" y="94.4">ESP_TX</text>
<text x="89.2" y="91.9" transform="rotate(-90 89.2 91.9)">MMBT3904</text>
<text x="131.7" y="93.8" transform="rotate(-90 131.7 93.8)">ABLS7M2-12.000MHZ-D2Y-T</text>
<text x="138.1" y="91.2" transform="rotate(-90 138.1 91.2)">Y1</text>
<text x="155.5" y="94.4">USB_D+</text>
<text x="155.5" y="93.1">USB_D-</text>
<text x="164.4" y="90.3">J6</text>
<text x="50" y="99.1">CH340G</text>
<text x="58.7" y="100.8">GND</text>
<text x="63.1" y="96.2">R1</text>
<text x="63.1" y="98.7">R2</text>
<text x="66.9" y="96.1">470R</text>
<text x="66.9" y="98.6">470R</text>
<text x="71.4" y="96.9">ESP_RX</text>
<text x="81.1" y="100.6">100nF</text>
<text x="81.1" y="98">C13</text>
<text x="91.5" y="98.5">Q2</text>
<text x="112.2" y="100.8">PROG_RTS</text>
<text x="121.9" y="96.6">CH_XO</text>
<text x="132.1" y="101.9">18pF</text>
<text x="132.1" y="99.3">C10</text>
<text x="138.4" y="101.9">18pF</text>
<text x="138.4" y="99.3">C12</text>
<text x="142.8" y="96.9">CH_XI</text>
<text x="40.3" y="105.7">1uF</text>
<text x="40.3" y="103.1">C6</text>
<text x="45.4" y="105.7">100nF</text>
<text x="45.4" y="103.1">C5</text>
<text x="79.1" y="105.9">GND</text>
<text x="89.2" y="103.3" transform="rotate(-90 89.2 103.3)">MMBT3904</text>
<text x="96.3" y="102.6">R4</text>
<text x="100.1" y="102.4">12k</text>
<text x="130" y="107.1">GND</text>
<text x="136.4" y="107.1">GND</text>
<text x="159.3" y="104.6">GND</text>
<text x="164.4" y="102.1">10103594-0001LF</text>
<text x="40.8" y="111">GND</text>
<text x="90.5" y="108.4">ESP_GPIO0</text>
<text x="85" y="143" transform="rotate(-90 85 143)">VCC_+5V</text>
<text x="196.6" y="138.6">RELAY_OUT</text>
<text x="211.6" y="140.3">STL1550/2G-3.5-V</text>
<text x="211.6" y="142.8">STL1550/2G-3.5-V</text>
<text x="211.6" y="139">J2G$1</text>
<text x="211.6" y="141.5">J2G$2</text>
<text x="62.5" y="145.7" transform="rotate(-90 62.5 145.7)">VCC_+5V</text>
<text x="82.9" y="147.9" transform="rotate(-90 82.9 147.9)">RELAY_OUT</text>
<text x="84.7" y="146" transform="rotate(-90 84.7 146)">R23</text>
<text x="87.1" y="146" transform="rotate(-90 87.1 146)">12k</text>
<text x="88" y="145.7" transform="rotate(-90 88 145.7)">VCC_IN</text>
<text x="110.9" y="148.2">VCC_+3.3V</text>
<text x="141.5" y="148.2">VCC_+3.3V</text>
<text x="192.3" y="148.8">VCC_+5V</text>
<text x="201" y="149.6">R25</text>
<text x="201.2" y="147.1">12k</text>
<text x="203.9" y="145.4">GND</text>
<text x="61.7" y="152.4" transform="rotate(-90 61.7 152.4)">R22</text>
<text x="64.1" y="152.4" transform="rotate(-90 64.1 152.4)">12k</text>
<text x="111.4" y="154.9" transform="rotate(-90 111.4 154.9)">R20</text>
<text x="113.8" y="154.9" transform="rotate(-90 113.8 154.9)">12k</text>
<text x="142" y="154.9" transform="rotate(-90 142 154.9)">R21</text>
<text x="144.4" y="154.9" transform="rotate(-90 144.4 154.9)">12k</text>
<text x="197.4" y="152.6">LED0_OUT</text>
<text x="205.2" y="153.3" transform="rotate(-90 205.2 153.3)">VCC_+5V</text>
<text x="211.6" y="154.3">STL1550/2G-3.5-V</text>
<text x="211.6" y="151.7">STL1550/2G-3.5-V</text>
<text x="211.6" y="153">J3G$1</text>
<text x="211.6" y="150.5">J3G$2</text>
<text x="66.6" y="159" transform="rotate(-90 66.6 159)">B1</text>
<text x="114" y="161.7" transform="rotate(-90 114 161.7)">LD1</text>
<text x="144.5" y="161.7" transform="rotate(-90 144.5 161.7)">LD2</text>
<text x="204.4" y="158.7" transform="rotate(-90 204.4 158.7)">R24</text>
<text x="206.8" y="158.7" transform="rotate(-90 206.8 158.7)">12k</text>
<text x="211.6" y="161.9">J4G$2</text>
<text x="42.1" y="166.6">ESP_GPIO13</text>
<text x="51.7" y="166.3">R10</text>
<text x="59.8" y="165.1">Q5</text>
<text x="61.5" y="162.6" transform="rotate(-90 61.5 162.6)">LD-BZEG-1205</text>
<text x="65" y="166.6">ESP_GPIO12</text>
<text x="74.6" y="166.3">R11</text>
<text x="82.7" y="165.1">Q4</text>
<text x="92.3" y="166.6">LED0_CTRL</text>
<text x="101.3" y="166.3">R14</text>
<text x="109.5" y="165.1">Q6</text>
<text x="114.7" y="164.5">LED0_OUT</text>
<text x="122.9" y="166.6">LED1_CTRL</text>
<text x="131.9" y="166.3">R16</text>
<text x="140.1" y="165.1">Q1</text>
<text x="145.3" y="164.5">LED1_OUT</text>
<text x="149.7" y="166.6">LEDSTRIPE_CTRL</text>
<text x="162.5" y="166.3">R18</text>
<text x="170.7" y="165.1">Q7</text>
<text x="174.6" y="164.5">LEDSTRIPE_OUT</text>
<text x="197.4" y="164.1">LED1_OUT</text>
<text x="211.6" y="165.7">STL1550/2G-3.5-V</text>
<text x="211.6" y="163.2">STL1550/2G-3.5-V</text>
<text x="211.6" y="164.5">J4G$1</text>
<text x="51.7" y="168.7">1200</text>
<text x="56.6" y="171.5" transform="rotate(-90 56.6 171.5)">R13</text>
<text x="59" y="171.5" transform="rotate(-90 59 171.5)">12k</text>
<text x="59.9" y="169.6">MMB</text>
<text x="62.8" y="169.6">T3904</text>
<text x="74.6" y="168.7">1200</text>
<text x="79.6" y="171.5" transform="rotate(-90 79.6 171.5)">R12</text>
<text x="82" y="171.5" transform="rotate(-90 82 171.5)">12k</text>
<text x="82.9" y="169.6">MMB</text>
<text x="85.8" y="169.6">T3904</text>
<text x="101.3" y="168.7">1200</text>
<text x="106.3" y="171.5" transform="rotate(-90 106.3 171.5)">R15</text>
<text x="108.7" y="171.5" transform="rotate(-90 108.7 171.5)">12k</text>
<text x="109.6" y="169.6">MMB</text>
<text x="112.5" y="169.6">T3904</text>
<text x="131.9" y="168.7">1200</text>
<text x="136.9" y="171.5" transform="rotate(-90 136.9 171.5)">R17</text>
<text x="139.3" y="171.5" transform="rotate(-90 139.3 171.5)">12k</text>
<text x="140.2" y="169.6">MMB</text>
<text x="143.1" y="169.6">T3904</text>
<text x="162.5" y="168.7">1200</text>
<text x="167.5" y="171.5" transform="rotate(-90 167.5 171.5)">R19</text>
<text x="169.9" y="171.5" transform="rotate(-90 169.9 171.5)">12k</text>
<text x="170.8" y="169.6">MMB</text>
<text x="173.7" y="169.6">T3904</text>
<text x="203.6" y="170.8">VCC_IN</text>
<text x="56.1" y="177.2">GND</text>
<text x="61.2" y="174.7">GND</text>
<text x="79.1" y="177.2">GND</text>
<text x="84.1" y="174.7">GND</text>
<text x="105.8" y="177.2">GND</text>
<text x="110.9" y="174.7">GND</text>
<text x="136.4" y="177.2">GND</text>
<text x="141.5" y="174.7">GND</text>
<text x="167" y="177.2">GND</text>
<text x="172.1" y="174.7">GND</text>
<text x="193.7" y="176.8">LEDSTRIPE_OUT</text>
<text x="211.6" y="178.5">STL1550/2G-3.5-V</text>
<text x="211.6" y="175.9">STL1550/2G-3.5-V</text>
<text x="211.6" y="177.2">J5G$1</text>
<text x="211.6" y="174.7">J5G$2</text>
</g>
<g font-size="1.1" fill="#808080">
<text x="71.9" y="35.6">1</text>
<text x="80.5" y="35.6">4</text>
<text x="119.3" y="35.6">3</text>
<text x="129.9" y="35.6">2</text>
<text x="230.2" y="30.5">1</text>
<text x="230.2" y="31.8">2</text>
<text x="230.2" y="33.1">3</text>
<text x="230.2" y="34.3">4</text>
<text x="230.2" y="35.6">5</text>
<text x="233.1" y="31.1">REST</text>
<text x="233.1" y="32.4">ADC</text>
<text x="233.1" y="33.6">CH_PD</text>
<text x="233.1" y="34.9">GPIO16</text>
<text x="239" y="34.9">GPIO4</text>
<text x="239" y="33.6">GPIO5</text>
<text x="240" y="32.3">RXD</text>
<text x="240.1" y="31.1">TXD</text>
<text x="244.6" y="35.6">12</text>
<text x="244.6" y="34.3">13</text>
<text x="244.6" y="33.1">14</text>
<text x="244.6" y="31.8">15</text>
<text x="244.6" y="30.5">16</text>
<text x="44" y="39.4">SW</text>
<text x="45" y="38.2">C</text>
<text x="45" y="40.7">S</text>
<text x="71.9" y="38.2">5</text>
<text x="73.9" y="36.2">IN</text>
<text x="73.9" y="38.7">EN</text>
<text x="76.3" y="41.7" transform="rotate(-90 76.3 41.7)">3</text>
<text x="76.9" y="38.7">OUT</text>
<text x="77.6" y="41.7" transform="rotate(-90 77.6 41.7)">6</text>
<text x="77.8" y="36.2">FB</text>
<text x="80.5" y="38.2">2</text>
<text x="85.9" y="38.2">1</text>
<text x="92" y="38.2">2</text>
<text x="122.3" y="36.2">VIN VOUT</text>
<text x="124.7" y="41.4" transform="rotate(-90 124.7 41.4)">1</text>
<text x="125.3" y="38.4" transform="rotate(-90 125.3 38.4)">GND</text>
<text x="230.2" y="36.9">6</text>
<text x="230.2" y="38.2">7</text>
<text x="230.2" y="39.4">8</text>
<text x="233.1" y="36.2">GPIO14</text>
<text x="233.1" y="37.4">GPIO12</text>
<text x="233.1" y="38.7">GPIO13</text>
<text x="233.1" y="40">VCC</text>
<text x="238.4" y="38.7">GPIO15</text>
<text x="239" y="37.4">GPIO2</text>
<text x="239" y="36.2">GPIO0</text>
<text x="239.8" y="40">GND</text>
<text x="244.6" y="39.4">9</text>
<text x="244.6" y="38.2">10</text>
<text x="244.6" y="36.9">11</text>
<text x="234.3" y="47.1" transform="rotate(-90 234.3 47.1)">17</text>
<text x="234.9" y="43.5" transform="rotate(-90 234.9 43.5)">CS0</text>
<text x="235.6" y="47.1" transform="rotate(-90 235.6 47.1)">18</text>
<text x="236.1" y="43.5" transform="rotate(-90 236.1 43.5)">MISO</text>
<text x="236.9" y="47.1" transform="rotate(-90 236.9 47.1)">19</text>
<text x="237.4" y="43.5" transform="rotate(-90 237.4 43.5)">GPIO9</text>
<text x="238.1" y="47.1" transform="rotate(-90 238.1 47.1)">20</text>
<text x="238.7" y="43.5" transform="rotate(-90 238.7 43.5)">GPIO10</text>
<text x="239.4" y="47.1" transform="rotate(-90 239.4 47.1)">21</text>
<text x="240" y="43.5" transform="rotate(-90 240 43.5)">MOSI</text>
<text x="240.7" y="47.1" transform="rotate(-90 240.7 47.1)">22</text>
<text x="241.2" y="43.5" transform="rotate(-90 241.2 43.5)">SCLK</text>
<text x="46.1" y="89.1">10</text>
<text x="46.7" y="87.9">9</text>
<text x="49.6" y="88.4">CTS</text>
<text x="49.6" y="89.7">DSR</text>
<text x="53.4" y="88.4">XO</text>
<text x="54" y="89.7">XI</text>
<text x="57.3" y="89.1">7</text>
<text x="57.3" y="87.9">8</text>
<text x="46.1" y="91.7">12</text>
<text x="46.1" y="92.9">13</text>
<text x="46.1" y="94.2">14</text>
<text x="46.1" y="95.5">15</text>
<text x="46.2" y="90.4">11</text>
<text x="49.6" y="91">RI</text>
<text x="49.6" y="92.2">DCD</text>
<text x="49.6" y="93.5">DTR</text>
<text x="49.6" y="94.8">RTS</text>
<text x="53.5" y="94.8">RX</text>
<text x="53.5" y="92.2">D+</text>
<text x="53.6" y="93.5">V3</text>
<text x="53.8" y="91">D-</text>
<text x="57.3" y="95.5">2</text>
<text x="57.3" y="94.2">3</text>
<text x="57.3" y="92.9">4</text>
<text x="57.3" y="91.7">5</text>
<text x="57.3" y="90.4">6</text>
<text x="134.2" y="93.2" transform="rotate(-90 134.2 93.2)">1</text>
<text x="135.5" y="93.2" transform="rotate(-90 135.5 93.2)">2</text>
<text x="162.6" y="91.7">1</text>
<text x="162.6" y="92.9">2</text>
<text x="162.6" y="94.2">3</text>
<text x="162.6" y="95.5">4</text>
<text x="165.6" y="92.2">1</text>
<text x="165.6" y="93.5">2</text>
<text x="165.6" y="94.8">3</text>
<text x="46.1" y="96.8">16</text>
<text x="49.6" y="96.1">RS232 TX</text>
<text x="49.6" y="97.3">VCC GND</text>
<text x="57.3" y="96.8">1</text>
<text x="133.7" y="96.2" transform="rotate(-90 133.7 96.2)">1</text>
<text x="134.9" y="96.2" transform="rotate(-90 134.9 96.2)">2</text>
<text x="159.8" y="99.3">G</text>
<text x="160.7" y="99.3">ND*7</text>
<text x="162.6" y="96.8">5</text>
<text x="165.6" y="96.1">4</text>
<text x="165.6" y="97.3">5</text>
<text x="165.6" y="99.9">SHIELD</text>
<text x="207" y="138.8">1</text>
<text x="207" y="141.4">2</text>
<text x="82.7" y="150.6" transform="rotate(-90 82.7 150.6)">10</text>
<text x="85.2" y="150.6" transform="rotate(-90 85.2 150.6)">9</text>
<text x="87.8" y="150.6" transform="rotate(-90 87.8 150.6)">6</text>
<text x="207" y="152.8">1</text>
<text x="207" y="150.3">2</text>
<text x="62.3" y="161.2" transform="rotate(-90 62.3 161.2)">-</text>
<text x="62.3" y="157.9" transform="rotate(-90 62.3 157.9)">+</text>
<text x="82.7" y="161.1" transform="rotate(-90 82.7 161.1)">1</text>
<text x="85.2" y="161.1" transform="rotate(-90 85.2 161.1)">2</text>
<text x="87.8" y="161.1" transform="rotate(-90 87.8 161.1)">5</text>
<text x="207" y="161.7">2</text>
<text x="207" y="164.3">1</text>
<text x="207" y="177">1</text>
<text x="207" y="174.5">2</text>
</g>
<text font-size="1" fill="#808080" x="76.5" y="40.3">GND</text>
<g font-size=".9" fill="#c90d0c">
<text x="233.2" y="29.4">_ESP12E</text>
<text x="240.9" y="25.6">SJR1</text>
</g>
<g font-size=".9" fill="#808080">
<text x="43.4" y="37.1">J1</text>
<text x="40.8" y="42.2">DS-241A</text>
</g>
</svg>
